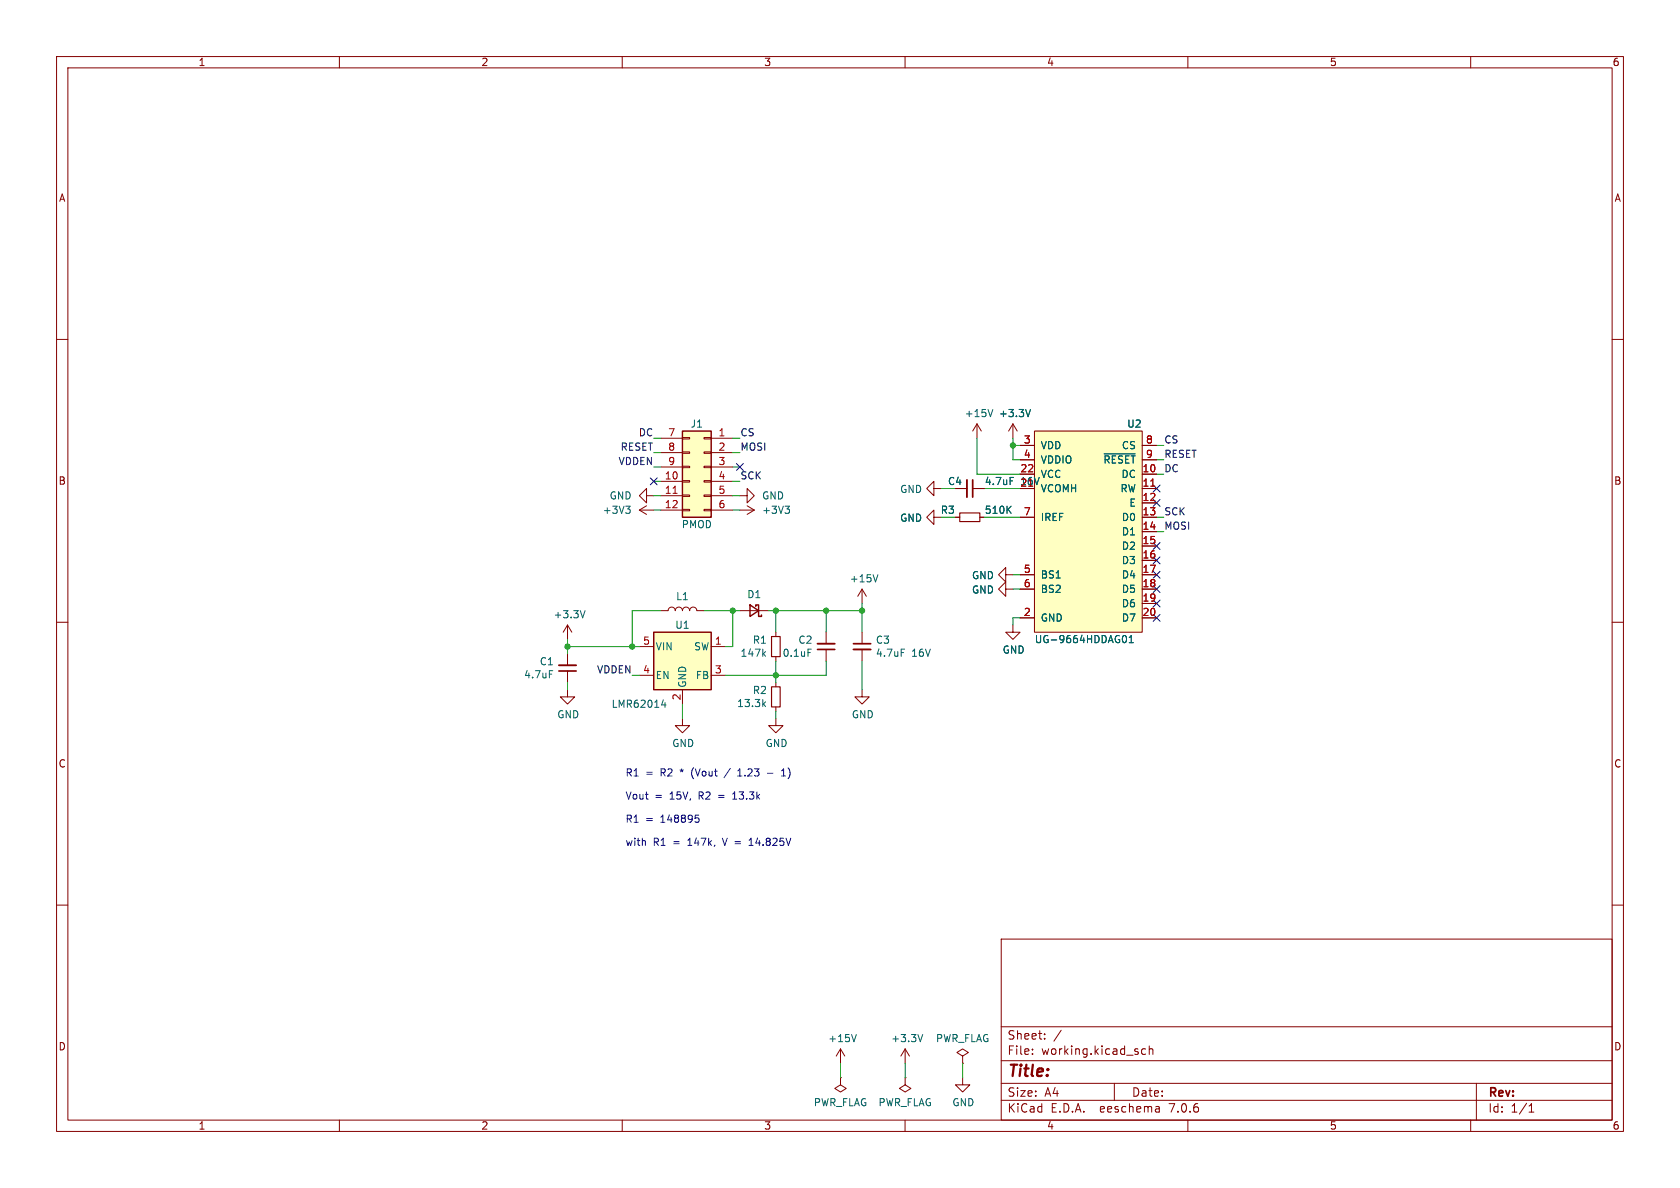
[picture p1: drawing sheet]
<svg xmlns="http://www.w3.org/2000/svg" width="297mm" height="210mm" viewBox="0 0 297 210" stroke-linecap="round" stroke-linejoin="round" font-family="sans-serif">
<g fill="none" stroke="#840000" stroke-width=".18">
<path d="M10 10h277v190h-277zM12 12h273v186h-273zM60 10v2M110 10v2M160 10v2M210 10v2M260 10v2M10 60h2M285 60h2M116.8 77.5h3.8M120.6 79.9h1.3v.2h-1.3zM120.6 77.3h1.3v.3h-1.3z"/>
<path d="M124.5 79.9h1.2v.2h-1.2zM124.5 77.3h1.2v.3h-1.2zM125.7 77.5h3.8M172.7 74.9l-.7 1.3M172.7 74.9v2.6M172.7 74.9l.8 1.3M179.1 74.9l-.8 1.3M179.1 74.9v2.6M179.1 74.9l.7 1.3M180.3 78.7h2.6M182.9 76.2h19v35.6h-19zM201.9 78.7h2.6"/>
<path d="M113 90.2h2.6M113 90.2l1.3 .7M114.3 87.6v-1.2l-1.3 1.2 1.3 1.3v-1.3h1.3M114.3 89.4l-1.3 .8M116.8 90.2h3.8M116.8 85.1h3.8M116.8 87.6h3.8M116.8 80h3.8M116.8 82.6h3.8M120.6 90h1.3v.3h-1.3zM120.6 87.5h1.3v.3h-1.3zM120.6 85h1.3v.2h-1.3z"/>
<path d="M120.6 82.4h1.3v.3h-1.3zM124.5 90h1.2v.3h-1.2zM124.5 87.5h1.2v.3h-1.2zM124.5 85h1.2v.2h-1.2zM124.5 82.4h1.2v.3h-1.2zM125.7 90.2h3.8M125.7 85.1h3.8M125.7 87.6h3.8M125.7 80h3.8M125.7 82.6h3.8M130.8 87.6h1.3v-1.2l1.2 1.2-1.2 1.3v-1.3M130.8 90.2h2.5"/>
<path d="M132.1 89.4l1.2 .8M133.3 90.2l-1.2 .7M165.1 91.4v-1.2l-1.3 1.2 1.3 1.3v-1.3h1.3M165.1 86.4v-1.3l-1.3 1.3 1.3 1.2v-1.2h1.3M168.9 86.4h2M168.9 91.4h.8M172 86.4h2M173.2 91.4h.8M180.3 83.8h2.6M180.3 91.4h2.6M180.3 81.3h2.6M201.9 83.8h2.6"/>
<path d="M201.9 86.4h2.6M201.9 88.9h2.6M201.9 91.4h2.6M201.9 94h2.6M201.9 96.5h2.6M201.9 99.1h2.6M201.9 81.3h2.6M10 110h2M100.3 110.5v2.5M100.3 115.6v2M100.3 118.6v2.1M100.3 110.5l-.7 1.3"/>
<path d="M100.3 110.5l.8 1.3M113 114.3h2.6M113 119.4h2.6M116.8 108h1.3a.64 .64 0 0 1 .6-.7 .64 .64 0 0 1 .7 .7 .64 .64 0 0 1 .6-.7 .64 .64 0 0 1 .6 .7 .64 .64 0 0 1 .7-.7 .64 .64 0 0 1 .6 .7 .64 .64 0 0 1 .7-.7 .64 .64 0 0 1 .6 .7h1.3M125.7 114.3h2.6M125.7 119.4h2.6M130.8 108h5.1M137.2 111.8v.7M137.2 116.1v.7M146 111.8v2M146 114.8v2M152.4 104.1v2.6"/>
<path d="M152.4 111.8v2M152.4 114.8v2M152.4 104.1l-.8 1.3M152.4 104.1l.8 1.3M177.8 104.1v-1.2l-1.3 1.2 1.3 1.3v-1.3h1.3M177.8 101.6v-1.3l-1.3 1.3 1.3 1.3v-1.3h1.3M179.1 110.5v1.3h1.2l-1.2 1.2-1.3-1.2h1.3M180.3 101.6h2.6M180.3 104.1h2.6M180.3 109.2h2.6M201.9 101.6h2.6M201.9 104.1h2.6"/>
<path d="M201.9 106.7h2.6M201.9 109.2h2.6M285 110h2M100.3 121.9v1.3h1.3l-1.3 1.3-1.2-1.3h1.2M120.6 127v1.3h1.3l-1.3 1.2-1.2-1.2h1.2M120.6 121.9v2.6M137.2 127v1.3h1.2l-1.2 1.2-1.3-1.2h1.3M137.2 120.7v.7M137.2 125v.7M152.4 121.9v1.3h1.3l-1.3 1.3-1.3-1.3h1.3M10 160h2M285 160h2"/>
<path d="M177 166h108v32h-108zM60 198v2M110 198v2M148.6 190.5v1.3l1 .6-1 .6-1-.6 1-.6M148.6 190.5h.1M148.6 185.4l-.8 1.3M148.6 185.4v2.6M148.6 185.4l.8 1.3M160 198v2M160 190.5v1.3l1 .6-1 .6-1-.6 1-.6M160 190.5h.1M160 185.4l-.7 1.3"/>
<path d="M160 185.4v2.6M160 185.4l.8 1.3M170.2 190.5v1.3h1.2l-1.2 1.2-1.3-1.2h1.3M170.2 186.7l1-.6-1-.7-1 .7 1 .6v1.3M170.2 188h.1M177 194.5h108M177 191.5h108M177 187.5h108M177 181.5h108M182.5 186.3v.1M182.5 185.5v.1M184.7 183.6v.1"/>
<path d="M184.7 182.8v.1M187.6 182.1l-1.3 2M197 191.5v3M202.5 185.5l-.4-.1-.3 .3v.4l.2 .2h.5M203.2 185.5l.2-.1 .3 .1 .1 .9M203.2 184.9v1.5M204.9 195.7l.1 .9M205 196.5l-.2 .1M205 196h-.2M210 198v2M260 198v2M261 191.5v6.5"/>
<path d="M270.3 196.6h.9M270.3 195.5l.4-.4v1.5"/>
</g>
<path d="M170.9 84.8v3.1M98.8 117.6h3.1M144.5 113.8h3.1M150.9 114.8h3" fill="none" stroke="#840000" stroke-width=".33"/>
<path d="M172 84.8v3.1M98.8 118.6h3.1M144.5 114.8h3.1M150.9 113.8h3" fill="none" stroke="#840000" stroke-width=".3"/>
<g fill="none" stroke="#006464" stroke-width=".18">
<path d="M175.5 72.4l-.4 1.3M182.2 72.4l-.5 1.3M110.6 89.5h.8l-.4 .5M111.2 90l.2 .2v.3l-.2 .2M138.8 89.5h.8l-.5 .5M139.3 90l.3 .2v.3l-.3 .2M178.2 90l.6 .7M178.6 84.4h.6M178.8 89.5l-.8 .7M195.2 80.2h5.5M97.1 118.6h.6M103.4 107.9l-.4 1.3"/>
<path d="M135 115.5l.3 .5M135.3 115.2l-.5 .5M142.8 114.8h.6M155.2 101.6l-.4 1.3M159.3 114.8h.6M198.6 112.4l.1-.1a.68 .68 0 0 1 .5 .7 .68 .68 0 0 1-.5 .6l-.1-.1M199.6 113.6h.8M199.6 112.7l.4-.4v1.3M117.3 123.7l-.3 .9h.7M117.6 124.2v.8M135 124.4l.3 .5M135.3 124.1l-.5 .4"/>
<path d="M151.4 182.9l-.4 1.2M163.1 182.9l-.4 1.2"/>
</g>
<g fill="#ffffc2" stroke="#ffffc2" stroke-width=".18">
<path d="M182.9 76.2h19v35.6h-19z"/>
<path d="M115.6 111.8h10.1v10.1h-10.1z"/>
<path d="M120.6 76.2h5.1v15.2h-5.1z"/>
</g>
<path d="M119 87.2h.7M203.4 85.9h.8" fill="none" stroke="#a90000" stroke-width=".18"/>
<path d="M120.6 76.2h5.1v15.2h-5.1zM115.6 111.8h10.1v10.1h-10.1zM132.6 106.9l1.5 1.1-1.5 1zM133.6 107.2v-.3h.5v2.1h.5v-.3" fill="none" stroke="#840000" stroke-width=".25"/>
<path d="M169.7 90.7h3.5v1.5h-3.5zM136.4 112.5h1.5v3.6h-1.5zM136.4 121.4h1.5v3.6h-1.5z" fill="none" stroke="#840000" stroke-width=".2"/>
<g fill="none" stroke="#0000c2" stroke-width=".18">
<path d="M129.1 135.8l-1.1 1.7M130.4 137.2h.8M130.4 136.3l.4-.4v1.3M135.7 136.7h1M138.2 137.2h.7M138.2 136.3l.3-.4v1.3M122.9 144.1h.6M123 144.6h.4l.2 .2-.1 .4-.5 .2M127.7 148.2l.4 1.2M129.5 141.3h.7M129.8 140.2l-.3 .2M132.4 149.4h.7"/>
<path d="M132.4 148.5l.4-.3v1.2"/>
</g>
<g fill="none" stroke="#009600" stroke-width=".18">
<path d="M115.6 77.5h1.2M129.5 77.5h1.3M172.7 77.5v6.3h7.6M179.1 77.5v3.8h1.2M179.1 78.7h1.2M204.5 78.7h1.2M115.6 80h1.2M115.6 87.6h1.2M115.6 85.1h1.2M115.6 82.6h1.2M115.6 90.2h1.2M129.5 80h1.3"/>
<path d="M129.5 87.6h1.3M129.5 85.1h1.3M129.5 82.6h1.3M129.5 90.2h1.3M166.4 86.4h2.5M174 91.4h6.3M174 86.4h6.3M204.5 91.4h1.2M204.5 94h1.2M204.5 83.8h1.2M204.5 81.3h1.2M100.3 114.3h12.7"/>
<path d="M100.3 113v2.6M111.8 119.4h1.2M116.8 108h-5v6.3M124.5 108h6.3M129.5 108v6.3h-1.2M135.9 108h16.5M137.2 108v3.8M137.2 116.8v3.9M146 116.8v2.6h-17.7M146 108v3.8M152.4 106.7v5.1M152.4 116.8v5.1"/>
<path d="M179.1 101.6h1.2M179.1 104.1h1.2M180.3 109.2h-1.2v1.3M100.3 120.7v1.2M120.6 124.5v2.5M137.2 125.7v1.3M148.6 188v2.5M160 188v2.5M170.2 188v2.5"/>
</g>
<g fill="none" stroke="#000084" stroke-width=".18">
<path d="M115 84.5l1.2 1.2M116.2 84.5l-1.2 1.2M130.2 81.9l1.2 1.3M131.4 81.9l-1.2 1.3M203.9 88.3l1.2 1.2M203.9 98.5l1.2 1.2M203.9 85.8l1.2 1.2M203.9 95.9l1.2 1.2M205.1 88.3l-1.2 1.2M205.1 98.5l-1.2 1.2M205.1 85.8l-1.2 1.2M205.1 95.9l-1.2 1.2"/>
<path d="M203.9 108.6l1.2 1.2M203.9 106.1l1.2 1.2M203.9 103.5l1.2 1.2M203.9 101l1.2 1.2M205.1 108.6l-1.2 1.2M205.1 106.1l-1.2 1.2M205.1 103.5l-1.2 1.2M205.1 101l-1.2 1.2"/>
</g>
<g fill="#009600" stroke="#009600" stroke-width=".18">
<circle cx="146" cy="108" r=".46"/>
<circle cx="152.4" cy="108" r=".46"/>
<circle cx="137.2" cy="119.4" r=".46"/>
<circle cx="111.8" cy="114.3" r=".46"/>
<circle cx="100.3" cy="114.3" r=".46"/>
<circle cx="137.2" cy="108" r=".46"/>
<circle cx="129.5" cy="108" r=".46"/>
<circle cx="179.1" cy="78.7" r=".46"/>
</g>
<text font-size="2.8" fill="#840000" x="178" y="190.9">Title:</text>
<g font-size="2.1" fill="#840000">
<text x="178" y="184">Sheet:</text>
<text x="178" y="186.7">File:</text>
<text x="184.1" y="186.7">working.kicad_sch</text>
<text x="178" y="196.9">KiCad</text>
<text x="178" y="194.1">Size:</text>
<text x="184.7" y="194.1">A4</text>
<text x="185.7" y="196.9">E.D.A.</text>
<text x="194.6" y="196.9">eeschema</text>
<text x="200" y="194.1">Date:</text>
<text x="207" y="196.9">7.0.6</text>
<text x="263" y="194.3">Rev:</text>
<text x="263" y="196.9">Id:</text>
<text x="267.1" y="196.9">1/1</text>
</g>
<g font-size="1.8" fill="#840000">
<text x="35" y="11.9">1</text>
<text x="85" y="11.9">2</text>
<text x="135" y="11.9">3</text>
<text x="185" y="11.9">4</text>
<text x="235" y="11.9">5</text>
<text x="285" y="11.9">6</text>
<text x="10.3" y="35.9">A</text>
<text x="285.3" y="35.9">A</text>
<text x="10.3" y="85.9">B</text>
<text x="285.3" y="85.9">B</text>
<text x="10.3" y="135.9">C</text>
<text x="285.3" y="135.9">C</text>
<text x="10.3" y="185.9">D</text>
<text x="285.3" y="185.9">D</text>
<text x="35" y="199.9">1</text>
<text x="85" y="199.9">2</text>
<text x="135" y="199.9">3</text>
<text x="185" y="199.9">4</text>
<text x="235" y="199.9">5</text>
<text x="285" y="199.9">6</text>
</g>
<g font-size="1.8" fill="#0f0f0f">
<text x="112.8" y="77.2">DC</text>
<text x="130.8" y="77.2">CS</text>
<text x="109.3" y="82.3">VDDEN</text>
<text x="109.6" y="79.7">RESET</text>
<text x="130.8" y="79.7">MOSI</text>
<text x="205.7" y="81">RESET</text>
<text x="205.7" y="83.6">DC</text>
<text x="205.7" y="78.5">CS</text>
<text x="130.8" y="84.8">SCK</text>
<text x="205.7" y="93.7">MOSI</text>
<text x="205.7" y="91.2">SCK</text>
<text x="105.4" y="119.1">VDDEN</text>
</g>
<g font-size="1.8" fill="#a90000">
<text x="118" y="77.2">7</text>
<text x="126.9" y="77.2">1</text>
<text x="118" y="79.8">8</text>
<text x="118" y="82.3">9</text>
<text x="126.9" y="79.8">2</text>
<text x="126.9" y="82.3">3</text>
<text x="180.3" y="83.6">22</text>
<text x="180.9" y="78.5">3</text>
<text x="180.9" y="81">4</text>
<text x="201.9" y="83.6">10</text>
<text x="202.5" y="78.5">8</text>
<text x="202.5" y="81">9</text>
<text x="117.4" y="84.8">10</text>
<text x="117.4" y="87.4">11</text>
<text x="117.4" y="89.9">12</text>
<text x="126.9" y="84.8">4</text>
<text x="126.9" y="87.4">5</text>
<text x="126.9" y="89.9">6</text>
<text x="180.3" y="86.1">21</text>
<text x="180.4" y="86">16V</text>
<text x="201.9" y="86.1">11</text>
<text x="201.9" y="88.6">12</text>
<text x="180.9" y="91.2">7</text>
<text x="201.9" y="91.2">13</text>
<text x="201.9" y="93.7">14</text>
<text x="180.9" y="101.3">5</text>
<text x="201.9" y="96.3">15</text>
<text x="201.9" y="98.8">16</text>
<text x="201.9" y="101.3">17</text>
<text x="180.9" y="103.9">6</text>
<text x="201.9" y="103.9">18</text>
<text x="201.9" y="106.4">19</text>
<text x="180.9" y="109">2</text>
<text x="201.9" y="109">20</text>
<text x="113.6" y="119.1">4</text>
<text x="113.6" y="114">5</text>
<text x="126.3" y="114">1</text>
<text x="126.3" y="119.1">3</text>
<text x="120.4" y="123.9" transform="rotate(-90 120.4 123.9)">2</text>
</g>
<g font-size="1.8" fill="#006464">
<text x="122" y="75.8">J1</text>
<text x="170.5" y="73.9">+15V</text>
<text x="176.5" y="73.9">+3.3V</text>
<text x="199.2" y="75.8">U2</text>
<text x="183.9" y="79.6">VDD</text>
<text x="183.9" y="82.1">VDDIO</text>
<text x="195" y="82.1">~{RESET}</text>
<text x="198.2" y="79.6">CS</text>
<text x="107.7" y="88.5">GND</text>
<text x="134.6" y="88.5">GND</text>
<text x="159" y="87.4">GND</text>
<text x="167.5" y="86">C4</text>
<text x="174" y="86">4.7uF</text>
<text x="183.9" y="87.2">VCOMH</text>
<text x="183.9" y="84.7">VCC</text>
<text x="198" y="87.2">RW</text>
<text x="198.2" y="84.7">DC</text>
<text x="199.6" y="89.8">E</text>
<text x="106.5" y="91">+3V3</text>
<text x="120.4" y="93.6">PMOD</text>
<text x="134.6" y="91">+3V3</text>
<text x="159" y="92.4">GND</text>
<text x="166.2" y="91">R3</text>
<text x="174" y="91">510K</text>
<text x="183.9" y="92.3">IREF</text>
<text x="198.2" y="92.3">D0</text>
<text x="198.2" y="94.8">D1</text>
<text x="198.2" y="97.4">D2</text>
<text x="198.2" y="99.9">D3</text>
<text x="119.4" y="106.3">L1</text>
<text x="132" y="105.9">D1</text>
<text x="150.1" y="103.1">+15V</text>
<text x="171.7" y="105.1">GND</text>
<text x="171.7" y="102.6">GND</text>
<text x="183.9" y="102.5">BS1</text>
<text x="183.9" y="105">BS2</text>
<text x="198.2" y="102.5">D4</text>
<text x="198.2" y="105">D5</text>
<text x="198.2" y="107.5">D6</text>
<text x="97.8" y="109.5">+3.3V</text>
<text x="119.3" y="111.4">U1</text>
<text x="133" y="114">R1</text>
<text x="141" y="114">C2</text>
<text x="154.7" y="114">C3</text>
<text x="182.8" y="113.9">UG-9664HDDAG01</text>
<text x="183.9" y="110.1">GND</text>
<text x="198.2" y="110.1">D7</text>
<text x="95.3" y="117.8">C1</text>
<text x="115.8" y="115.2">VIN</text>
<text x="122.6" y="115.2">SW</text>
<text x="130.8" y="116.3">147k</text>
<text x="138.3" y="116.3">0.1uF</text>
<text x="154.7" y="116.3">4.7uF</text>
<text x="161.2" y="116.3">16V</text>
<text x="177.2" y="115.7">GND</text>
<text x="92.5" y="120.1">4.7uF</text>
<text x="108" y="125.3">LMR62014</text>
<text x="115.8" y="120.2">EN</text>
<text x="121.5" y="121.7" transform="rotate(-90 121.5 121.7)">GND</text>
<text x="122.9" y="120.2">FB</text>
<text x="130.2" y="125.2">13.3k</text>
<text x="133" y="122.9">R2</text>
<text x="98.4" y="127.2">GND</text>
<text x="150.5" y="127.2">GND</text>
<text x="118.7" y="132.3">GND</text>
<text x="135.3" y="132.3">GND</text>
<text x="146.3" y="184.4">+15V</text>
<text x="157.5" y="184.4">+3.3V</text>
<text x="165.4" y="184.4">PWR_FLAG</text>
<text x="143.8" y="195.8">PWR_FLAG</text>
<text x="155.2" y="195.8">PWR_FLAG</text>
<text x="168.3" y="195.8">GND</text>
</g>
<g font-size="1.8" fill="#0000c2">
<text x="110.5" y="137.3">R1</text>
<text x="114.1" y="137.3">=</text>
<text x="116.9" y="137.3">R2</text>
<text x="120.5" y="137.3">*</text>
<text x="122.7" y="137.3">(Vout</text>
<text x="131.3" y="137.3">1.23</text>
<text x="139.5" y="137.3">1)</text>
<text x="110.5" y="141.4">Vout</text>
<text x="115.8" y="141.4">=</text>
<text x="118.5" y="141.4">15V,</text>
<text x="123.8" y="141.4">R2</text>
<text x="127.4" y="141.4">=</text>
<text x="130.2" y="141.4">13.3k</text>
<text x="110.5" y="145.5">R1</text>
<text x="110.5" y="149.6">with</text>
<text x="114.1" y="145.5">=</text>
<text x="115.5" y="149.6">R1</text>
<text x="116.9" y="145.5">148895</text>
<text x="119.1" y="149.6">=</text>
<text x="121.9" y="149.6">147k,</text>
<text x="128.3" y="149.6">V =</text>
<text x="133.3" y="149.6">14.825V</text>
</g>
</svg>
